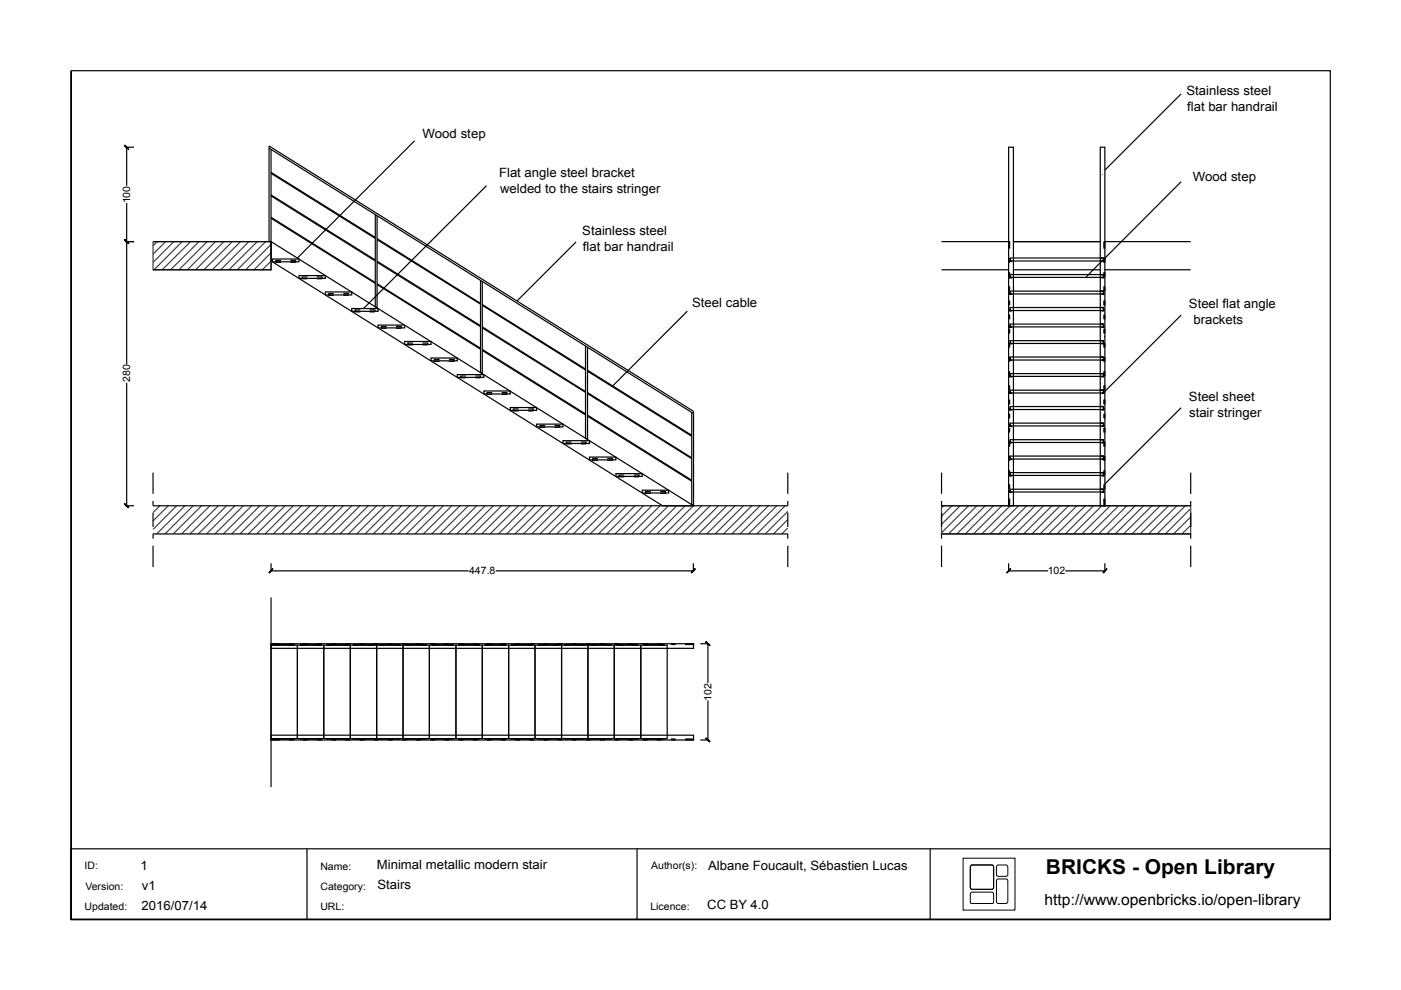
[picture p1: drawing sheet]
<svg xmlns="http://www.w3.org/2000/svg" width="297mm" height="210mm" viewBox="0 0 297 210" stroke-linecap="round" stroke-linejoin="round" font-family="sans-serif">
<g fill="none" stroke="#404040" stroke-width=".25">
<path d="M32.4 51.2h25.1v6h-25.1zM33.3 51.2l-.9 .9M35.1 51.2l-2.7 2.7M36.9 51.2l-4.5 4.4M38.6 51.2l-5.9 6M40.4 51.2l-6 6M42.2 51.2l-6 6M43.9 51.2l-5.9 6M45.7 51.2l-6 6M47.5 51.2l-6 6M49.3 51.2l-6.1 6M51 51.2l-6 6"/>
<path d="M52.8 51.2l-6 6M54.5 51.2l-6 6M56.3 51.2l-6 6M57.5 51.8l-5.4 5.4M57.5 53.6l-3.6 3.6M57.5 55.4l-1.9 1.8M57.5 57.2h-.1M33.9 107.2l-1.5 1.5M35.7 107.2l-3.3 3.3M37.4 107.2l-5 5M39.2 107.2l-6 6M41 107.2l-6 6"/>
<path d="M42.7 107.2l-6 6M44.5 107.2l-6 6M46.3 107.2l-6 6M48 107.2l-5.9 6M49.8 107.2l-6 6M51.6 107.2l-6 6M53.4 107.2l-6.1 6M55.1 107.2l-6 6M56.9 107.2l-6 6M58.7 107.2l-6.1 6M60.4 107.2l-6 6M62.2 107.2l-6 6"/>
<path d="M63.9 107.2l-6 6M65.7 107.2l-6 6M67.5 107.2l-6 6M69.2 107.2l-5.9 6M71 107.2l-6 6M72.8 107.2l-6 6M74.6 107.2l-6 6M76.3 107.2l-6 6M78.1 107.2l-6 6M79.9 107.2l-6 6M81.6 107.2l-6 6M83.4 107.2l-6 6"/>
<path d="M85.2 107.2l-6.1 6M86.9 107.2l-6 6M88.7 107.2l-6 6M90.4 107.2l-5.9 6M92.2 107.2l-6 6M94 107.2l-6 6M95.8 107.2l-6 6M97.5 107.2l-6 6M99.3 107.2l-6 6M101.1 107.2l-6 6M102.8 107.2l-6 6M104.6 107.2l-6 6"/>
<path d="M106.4 107.2l-6 6M108.1 107.2l-6 6M109.9 107.2l-6 6M111.7 107.2l-6 6M113.4 107.2l-6 6M115.2 107.2l-6 6M117 107.2l-6 6M118.7 107.2l-5.9 6M120.5 107.2l-6 6M122.3 107.2l-6 6M124.1 107.2l-6.1 6M125.8 107.2l-6 6"/>
<path d="M127.6 107.2l-6 6M129.3 107.2l-6 6M131.1 107.2l-6 6M132.9 107.2l-6 6M134.6 107.2l-6 6M136.4 107.2l-6 6M138.2 107.2l-6 6M139.9 107.2l-5.9 6M141.7 107.2l-6 6M143.5 107.2l-6 6M145.3 107.2l-6 6M147 107.2l-6 6"/>
<path d="M148.8 107.2l-6 6M150.6 107.2l-6.1 6M152.3 107.2l-6 6M154.1 107.2l-6 6M155.9 107.2l-6.1 6M157.6 107.2l-6 6M159.4 107.2l-6 6M161.1 107.2l-5.9 6M162.9 107.2l-6 6M164.7 107.2l-6 6M166.5 107.2l-6 6M167 108.4l-4.8 4.8"/>
<path d="M167 110.2l-3 3M167 111.9l-1.2 1.3M199.6 107.2h52.9v6h-52.9zM200 107.2l-.4 .5M201.8 107.2l-2.2 2.2M203.6 107.2l-4 4M205.3 107.2l-5.7 5.8M207.1 107.2l-6 6M208.9 107.2l-6 6M210.6 107.2l-5.9 6M212.4 107.2l-6 6M214.2 107.2l-6 6"/>
<path d="M216 107.2l-6 6M217.7 107.2l-6 6M219.5 107.2l-6 6M221.3 107.2l-6.1 6M223 107.2l-6 6M224.8 107.2l-6 6M226.5 107.2l-6 6M228.3 107.2l-6 6M230.1 107.2l-6 6M231.8 107.2l-5.9 6M233.6 107.2l-6 6M235.4 107.2l-6 6"/>
<path d="M237.2 107.2l-6 6M238.9 107.2l-6 6M240.7 107.2l-6 6M242.5 107.2l-6 6M244.2 107.2l-6 6M246 107.2l-6 6M247.8 107.2l-6.1 6M249.5 107.2l-6 6M251.3 107.2l-6 6M252.5 107.8l-5.4 5.4M252.5 109.6l-3.7 3.6M252.5 111.4l-1.9 1.8"/>
<path d="M252.5 113.2h-.1"/>
</g>
<g fill="none" stroke="#000" stroke-width=".25">
<path d="M15.1 15h266.9v180h-266.9v-180v180h266.9M250.4 19.9l-16.1 16.2M26.6 31.2h1.8M26.9 31.2v8.2M57 31.4l90 56.3M57.5 31.7v19.5h-.5v-20.2l90 56.2v20l-.3-.2v-19.6M57.5 36.5l22.1 13.8M57.5 36.8l22.1 13.8M87.9 29.9l-24.8 24.8M103.1 39.4l-26.1 26.1M213.8 31.2h1.1v76h-1.1zM233.3 31.2h1v76h-1z"/>
<path d="M250.4 38.5l-20.1 20.2M26.6 51.2h1.8M26.9 43.1v34.2M32.4 51.2h25.1v6h-25.1M57.5 51.2l89.5 56h-6.5l-83-51.9zM57.5 41.3l22.1 13.8M57.5 41.5l22.1 13.8M57.5 46.1l22.1 13.8M57.5 46.3l22.1 13.8M57.8 54.9h5.6v.6h-5.6zM59.6 55.2h-1.1v.4h1.1M61.6 55.2h1.1v.4h-1.1"/>
<path d="M63.4 58.4h5.6v.6h-5.6zM65.2 58.7h-1.1v.4h1.1M67.2 58.7h1.1v.4h-1.1M79.6 45.5v19.5l.3 .3v-19.5M79.9 50.6l22 13.7M79.9 50.8l22 13.7M79.9 55.4l22 13.7M79.9 55.6l22 13.7M101.9 59.4v19.6l.4 .2v-19.5M122.2 51.3l-12.6 12.5M199.6 51.2h14.2M199.6 57.2h14.2"/>
<path d="M213.8 51.2h.3v1.5M213.8 51.2v1.5M213.8 54.7v1M213.8 57.7v1M214.1 58.5v.3h.4v.1h-.4zM214.1 55v.3l.4 .1h-.4zM214.1 54.7v1M214.1 57.7v1M214.1 58.2h19.9v.6h-19.9zM214.1 54.7h19.9v.6h-19.9zM214.9 51.2h18.4M214.9 57.2h18.4"/>
<path d="M233.3 58.2h.7M233.3 54.7h.7M233.7 58.8h.3v-.3v.4h-.3zM234 55v.4h-.3l.3-.1zM234 52.7v-1.5h.3v1.5M234 54.7v1M234 57.7v1M234.3 54.7v1M234.3 57.7v1M234.3 51.2h18.2M234.3 57.2h18.2M69 61.9h5.6v.6h-5.6z"/>
<path d="M70.8 62.2h-1.1v.4h1.1M72.8 62.2h1.1v.4h-1.1M74.6 65.4h5.6v.6h-5.6zM76.4 65.7h-1.1v.4h1.1M78.4 65.7h1.1v.4h-1.1M79.9 60.2l22 13.6M79.9 60.3l22 13.7M80.2 68.9h5.6v.6h-5.6zM82 69.2h-1.1v.4h1.1M84 69.2h1.1v.4h-1.1M85.8 72.4h5.6v.6h-5.6zM87.6 72.7h-1.1v.4h1.1"/>
<path d="M89.6 72.7h1.1v.4h-1.1M91.4 75.9h5.6v.6h-5.6zM93.2 76.2h-1.1v.4h1.1M95.2 76.2h1.1v.4h-1.1M97 79.4h5.6v.6h-5.6zM98.8 79.7h-1.1v.4h1.1M100.8 79.7h1.1v.4h-1.1M102.3 64.6l21.8 13.6M102.3 64.7l21.8 13.8M102.3 69.3l21.8 13.7M102.3 69.5l21.8 13.7M102.3 74.1l21.8 13.7"/>
<path d="M102.3 74.3l21.8 13.7M124.1 73.4v19.5l.5 .2v-19.5M124.6 78.5l22.1 13.8M124.6 78.7l22.1 13.8M145.7 66l-15.8 15.8M213.8 60.7v1M213.8 63.7v1M213.8 66.7v1M213.8 69.7v1M213.8 72.7v1M213.8 75.7v1M213.8 78.7v1"/>
<path d="M214.1 79.5v.3h.4v.1h-.4zM214.1 76v.3l.4 .1h-.4zM214.1 72.5v.3l.4 .1h-.4zM214.1 69v.3h.4v.1h-.4zM214.1 65.5v.3l.4 .1h-.4zM214.1 62v.3l.4 .1h-.4zM214.1 60.7v1M214.1 63.7v1M214.1 66.7v1M214.1 69.7v1M214.1 72.7v1M214.1 75.7v1"/>
<path d="M214.1 78.7v1M214.1 79.2h19.9v.6h-19.9zM214.1 75.7h19.9v.6h-19.9zM214.1 72.2h19.9v.6h-19.9zM214.1 68.7h19.9v.6h-19.9zM214.1 65.2h19.9v.6h-19.9zM214.1 61.7h19.9v.6h-19.9zM233.3 79.2h.7M233.3 75.7h.7M233.3 72.2h.7M233.3 68.7h.7M233.3 65.2h.7"/>
<path d="M233.3 61.7h.7M233.7 79.8h.3v-.3v.4h-.3zM233.7 72.8h.3v-.3v.4zM233.7 69.3h.3v-.3v.4h-.3zM233.7 62.3h.3v-.3v.4zM234 76v.4h-.3l.3-.1zM234 65.5v.4h-.3l.3-.1zM234 60.7v1M234 63.7v1M234 66.7v1M234 69.7v1M234 72.7v1"/>
<path d="M234 75.7v1M234 78.7v1M234.3 60.7v1M234.3 63.7v1M234.3 66.7v1M234.3 69.7v1M234.3 72.7v1M234.3 75.7v1M234.3 78.7v1M250.4 66.8l-16.4 16.5M26.9 81.2v26M102.6 82.9h5.6v.6h-5.6z"/>
<path d="M104.4 83.2h-1.1v.4h1.1M106.4 83.2h1.1v.4h-1.1M108.2 86.4h5.6v.6h-5.6zM110 86.7h-1.1v.4h1.1M112 86.7h1.1v.4h-1.1M113.8 89.9h5.6v.6h-5.6zM115.6 90.2h-1.1v.4h1.1M117.6 90.2h1.1v.4h-1.1M119.4 93.4h5.6v.6h-5.6zM121.2 93.7h-1.1v.4h1.1M123.2 93.7h1.1v.4h-1.1M124.6 83.2l22.1 13.9"/>
<path d="M124.6 83.4l22.1 13.8M124.6 88l22.1 13.8M124.6 88.2l22.1 13.8M125 96.9h5.6v.6h-5.6zM126.8 97.2h-1.1v.4h1.1M128.8 97.2h1.1v.4h-1.1M213.8 81.7v1M213.8 84.7v1M213.8 87.7v1M213.8 90.7v1M213.8 93.7v1M213.8 96.7v1"/>
<path d="M213.8 99.7v1M214.1 97v.3l.4 .1h-.4zM214.1 93.5v.3l.4 .1h-.4zM214.1 90v.3h.4v.1h-.4zM214.1 86.5v.3l.4 .1h-.4zM214.1 83v.3l.4 .1h-.4zM214.1 81.7v1M214.1 84.7v1M214.1 87.7v1M214.1 90.7v1M214.1 93.7v1M214.1 96.7v1"/>
<path d="M214.1 99.7v1M214.1 96.7h19.9v.6h-19.9zM214.1 93.2h19.9v.6h-19.9zM214.1 89.7h19.9v.6h-19.9zM214.1 86.2h19.9v.6h-19.9zM214.1 82.7h19.9v.6h-19.9zM233.3 96.7h.7M233.3 93.2h.7M233.3 89.7h.7M233.3 86.2h.7M233.3 82.7h.7M233.7 97.3h.3v-.3v.4z"/>
<path d="M233.7 93.8h.3v-.3v.4zM233.7 90.3h.3v-.3v.4h-.3zM233.7 86.8h.3v-.3v.4zM233.7 83.3h.3v-.3v.4zM234 81.7v1M234 84.7v1M234 87.7v1M234 90.7v1M234 93.7v1M234 96.7v1M234 99.7v1M234.3 81.7v1"/>
<path d="M234.3 84.7v1M234.3 87.7v1M234.3 90.7v1M234.3 93.7v1M234.3 96.7v1M234.3 99.7v1M250.4 86.5l-16.1 16.1M26.6 107.2h1.8M32.4 106.2v1h134.6v-1M32.4 114.2v-1h134.6v1M32.4 100.2v4.5M32.4 108.7v3"/>
<path d="M32.4 115.7v4.5M57.5 119.4v1.9M130.6 100.4h5.6v.6h-5.6zM132.4 100.7h-1.1v.4h1.1M134.4 100.7h1.1v.4h-1.1M136.2 103.9h5.6v.6h-5.6zM138 104.2h-1.1v.4h1.1M140 104.2h1.1v.4h-1.1M147 119.4v1.9M167 100.2v4.5M167 108.7v3M167 115.7v4.5"/>
<path d="M199.6 106.2v1h52.9v-1M199.6 114.2v-1h52.9v1M199.6 100.2v4.5M199.6 108.7v3M199.6 115.7v4.5M213.8 105.7v1.5h.3v-1.5M213.8 102.7v1M213.8 119.4v1.9M214.1 104v.3l.4 .1h-.4zM214.1 100.5v.3h.4v.1h-.4zM214.1 102.7v1M214.1 103.7h19.9v.6h-19.9z"/>
<path d="M214.1 100.2h19.9v.6h-19.9zM233.3 103.7h.7M233.3 100.2h.7M233.7 104.3h.3v-.3v.4zM233.7 100.8h.3v-.3v.4h-.3zM234 105.7v1.5h.3v-1.5M234 102.7v1M234.3 102.7v1M234.3 119.4v1.9M252.5 100.2v4.5M252.5 108.7v3M252.5 115.7v4.5"/>
<path d="M57.5 136.5h89.5v1h-89.5zM57.5 136.5v.2h1.7M57.5 136.5v30.4M57.5 136.5h1.7M57.5 126.7v10M57.5 121h41.9M58.1 136.7h4.4v.1h-4.4zM59.2 136.8h-1.7v19.8h1.7M61.3 136.8h1.8v19.8h-1.8M61.3 136.7h1M61.3 136.5h1M63.6 136.7h4.5v.1h-4.5z"/>
<path d="M64.3 136.7h1M64.3 136.5h1M64.9 136.8h-1.8v19.8h1.8M66.9 136.8h1.7v19.8h-1.7M67.2 136.7h1.1M67.2 136.5h1.1M69.3 136.7h4.4v.1h-4.4zM70.3 136.7h1M70.3 136.5h1M70.5 136.8h-1.9v19.8h1.9M72.5 136.8h1.8v19.8h-1.8M73.3 136.7h1"/>
<path d="M73.3 136.5h1M74.9 136.7h4.4v.1h-4.4zM76.1 136.8h-1.8v19.8h1.8M76.3 136.7h1M76.3 136.5h1M78 136.8h1.9v19.8h-1.9M79.3 136.7h.9M79.3 136.5h.9M80.5 136.7h4.4v.1h-4.4zM81.6 136.8h-1.7v19.8h1.7M82.3 136.7h.9M82.3 136.5h.9"/>
<path d="M83.7 136.8h1.7v19.8h-1.7M85.2 136.7h1.1M85.2 136.5h1.1M86 136.7h4.4v.1h-4.4zM87.3 136.8h-1.9v19.8h1.9M88.2 136.7h1.1M88.2 136.5h1.1M89.3 136.8h1.7v19.8h-1.7M91.2 136.7h1.1M91.2 136.5h1.1M91.7 136.7h4.4v.1h-4.4zM92.9 136.8h-1.9v19.8h1.9"/>
<path d="M94.3 136.7h1M94.3 136.5h1M94.8 136.8h1.9v19.8h-1.9M97.3 136.7h4.4v.1h-4.4zM97.3 136.7h.9M97.3 136.5h.9M98.4 136.8h-1.7v19.8h1.7M100.3 136.7h.9M100.3 136.5h.9M100.4 136.8h1.9v19.8h-1.9M102.8 136.7h4.5v.1h-4.5zM103.3 136.7h.9"/>
<path d="M103.3 136.5h.9M104 136.8h-1.7v19.8h1.7M105.1 121h41.9M106.1 136.8h1.7v19.8h-1.7M106.2 136.7h1.1M106.2 136.5h1.1M108.4 136.7h4.4v.1h-4.4zM109.2 136.7h1.1M109.2 136.5h1.1M109.7 136.8h-1.9v19.8h1.9M111.7 136.8h1.7v19.8h-1.7M112.2 136.7h1.1"/>
<path d="M112.2 136.5h1.1M114.1 136.7h4.4v.1h-4.4zM115.3 136.8h-1.9v19.8h1.9M115.3 136.7h1M115.3 136.5h1M117.2 136.8h1.9v19.8h-1.9M118.3 136.7h.9M118.3 136.5h.9M119.7 136.7h4.4v.1h-4.4zM120.8 136.8h-1.7v19.8h1.7M121.3 136.7h.9M121.3 136.5h.9"/>
<path d="M122.8 136.8h1.9v19.8h-1.9M124.3 136.7h.9M124.3 136.5h.9M125.2 136.7h4.4v.1h-4.4zM126.5 136.8h-1.8v19.8h1.8M127.2 136.7h1M127.2 136.5h1M128.5 136.8h1.7v19.8h-1.7M130.2 136.7h1.1M130.2 136.5h1.1M130.8 136.7h4.4v.1h-4.4zM132.1 136.8h-1.9v19.8h1.9"/>
<path d="M133.2 136.7h1.1M133.2 136.5h1.1M134 136.8h1.9v19.8h-1.9M136.2 136.7h1.1M136.2 136.5h1.1M136.5 136.7h4.4v.1h-4.4zM137.6 136.8h-1.7v19.8h1.7M139.3 136.7h.9M139.3 136.5h.9M139.6 136.8h1.9v19.8h-1.9M142.3 136.7h.9M142.3 136.5h.9"/>
<path d="M145.3 136.5h1.7v.2h-1.7M148.5 136.5h1.9M150.1 136.5v8.4M213.8 121h8.4M225.9 121h8.4M57.5 155.9h89.5v1h-89.5zM58.1 156.6l4.4 .1zM59.2 156.7h-1.7v.2h1.7M61.3 156.9h1M61.3 156.7h1M63.6 156.6l4.5 .1zM64.3 156.9h1"/>
<path d="M64.3 156.7h1M67.2 156.9h1.1M67.2 156.7h1.1M69.3 156.6l4.4 .1zM70.3 156.9h1M70.3 156.7h1M73.3 156.9h1M73.3 156.7h1M74.9 156.6l4.4 .1zM76.3 156.9h1M76.3 156.7h1M79.3 156.9h.9"/>
<path d="M79.3 156.7h.9M80.5 156.6l4.4 .1zM82.3 156.9h.9M82.3 156.7h.9M85.2 156.9h1.1M85.2 156.7h1.1M86 156.6l4.4 .1zM88.2 156.9h1.1M88.2 156.7h1.1M91.2 156.9h1.1M91.2 156.7h1.1M91.7 156.6l4.4 .1z"/>
<path d="M94.3 156.9h1M94.3 156.7h1M97.3 156.6l4.4 .1zM97.3 156.9h.9M97.3 156.7h.9M100.3 156.9h.9M100.3 156.7h.9M102.8 156.6l4.5 .1zM103.3 156.9h.9M103.3 156.7h.9M106.2 156.9h1.1M106.2 156.7h1.1"/>
<path d="M108.4 156.6l4.4 .1zM109.2 156.9h1.1M109.2 156.7h1.1M112.2 156.9h1.1M112.2 156.7h1.1M114.1 156.6l4.4 .1zM115.3 156.9h1M115.3 156.7h1M118.3 156.9h.9M118.3 156.7h.9M119.7 156.6l4.4 .1zM121.3 156.9h.9"/>
<path d="M121.3 156.7h.9M124.3 156.9h.9M124.3 156.7h.9M125.2 156.6l4.4 .1zM127.2 156.9h1M127.2 156.7h1M130.2 156.9h1.1M130.2 156.7h1.1M130.8 156.6l4.4 .1zM133.2 156.9h1.1M133.2 156.7h1.1M136.2 156.9h1.1"/>
<path d="M136.2 156.7h1.1M136.5 156.6l4.4 .1zM139.3 156.9h.9M139.3 156.7h.9M142.3 156.9h.9M142.3 156.7h.9M145.3 156.7h1.7v.2h-1.7M148.5 156.9h1.9M150.1 148.5v8.4M15.1 180h266.9v15h-266.9zM65.1 180v15M135.1 180v15"/>
<path d="M197.2 180v15M15.1 195h266.9"/>
</g>
<g fill="#000" stroke="#000" stroke-width=".21">
<path d="M26.4 30.9l.8 .8 .1-.1zM26.4 30.9l.1-.1 .8 .8z"/>
<path d="M26.5 50.8h-.1l.9 .8zM26.4 50.8l.9 .8-.1 .1z"/>
<path d="M26.4 50.8l.8 .9 .1-.1zM26.4 50.8h.1l.8 .8z"/>
<path d="M26.5 106.8l-.1 .1 .9 .7zM26.4 106.9l.9 .7-.1 .1z"/>
<path d="M57.8 120.6l-.7 .9 .8-.8zM57.8 120.6l-.7 .9-.1-.1z"/>
<path d="M146.5 121.4l.1 .1 .7-.9zM147.3 120.6l.1 .1-.8 .8z"/>
<path d="M149.6 136.1l.8 .8 .1-.1zM149.6 136.1l.1-.1 .8 .8z"/>
<path d="M214.2 120.6l-.7 .9 .8-.8zM214.2 120.6l-.7 .9-.1-.1z"/>
<path d="M233.8 121.4l.1 .1 .7-.9zM234.6 120.6l.1 .1-.8 .8z"/>
<path d="M149.7 156.4l-.1 .1 .9 .7zM149.6 156.5l.9 .7-.1 .1z"/>
</g>
<path d="M204.2 182h11v11h-11zM205.8 183.5l.2-.1h3.6a.78 .78 0 0 1 1.1 .5v3.6a.81 .81 0 0 1-.5 1.1h-3.4a.78 .78 0 0 1-1.1-.5v-4.3zM205.8 189.3l.3-.1h3.5a.69 .69 0 0 1 .8 0 .69 .69 0 0 1 .3 .6v1.2a.43 .43 0 0 1-.1 .5 .43 .43 0 0 1-.5 .1h-3.3a.96 .96 0 0 1-1.1-.3v-1.7zM211.4 186.4h1.6a.56 .56 0 0 1 .6 .1 .56 .56 0 0 1 .1 .7v3.3a.81 .81 0 0 1-.5 1.1h-1.3a.59 .59 0 0 1-.6-.2 .59 .59 0 0 1 0-.7v-3.9zM211.4 183.5l.1-.1h1.5a.52 .52 0 0 1 .7 .7v1.1a.47 .47 0 0 1-.1 .5 .47 .47 0 0 1-.6 .1h-1.1a.47 .47 0 0 1-.5-.1 .47 .47 0 0 1-.1-.5z" fill="none" stroke="#000" stroke-width=".21"/>
<text font-size="4.3" x="221.8" y="185.3">BRICKS - Open Library</text>
<text font-size="3.3" x="221.5" y="191.9">http://www.openbricks.io/open-library</text>
<g font-size="2.7">
<text x="251.6" y="20.2">Stainless steel</text>
<text x="251.7" y="23.5">flat bar handrail</text>
<text x="89.6" y="29.2">Wood step</text>
<text x="105.8" y="37.5">Flat angle steel bracket</text>
<text x="106" y="40.8">welded to the stairs stringer</text>
<text x="252.9" y="38.3">Wood step</text>
<text x="123.5" y="49.8">Stainless steel</text>
<text x="123.6" y="53.1">flat bar handrail</text>
<text x="146.7" y="65.2">Steel cable</text>
<text x="252.1" y="65.4">Steel flat angle</text>
<text x="253" y="68.7">brackets</text>
<text x="252.1" y="85.1">Steel sheet</text>
<text x="252.1" y="88.4">stair stringer</text>
<text x="29.8" y="184.4">1</text>
<text x="79.9" y="184.2">Minimal metallic modern stair</text>
<text x="150.1" y="184.4">Albane Foucault, Sébastien Lucas</text>
<text x="30.1" y="188.7">v1</text>
<text x="80" y="188.5">Stairs</text>
<text x="30" y="192.9">2016/07/14</text>
<text x="150" y="192.8">CC BY 4.0</text>
</g>
<g font-size="2.2">
<text x="27.6" y="43.1" transform="rotate(-90 27.6 43.1)">100</text>
<text x="27.6" y="81" transform="rotate(-90 27.6 81)">280</text>
<text x="99.5" y="121.8">447.8</text>
<text x="222.1" y="121.8">102</text>
<text x="150.9" y="148.6" transform="rotate(-90 150.9 148.6)">102</text>
<text x="17.9" y="184.3">ID:</text>
<text x="67.9" y="184.4">Name:</text>
<text x="138.1" y="184.3">Author(s):</text>
<text x="18.1" y="188.6">Version:</text>
<text x="68" y="188.7">Category:</text>
<text x="17.9" y="192.9">Updated:</text>
<text x="67.9" y="192.9">URL:</text>
<text x="137.9" y="192.9">Licence:</text>
</g>
</svg>
